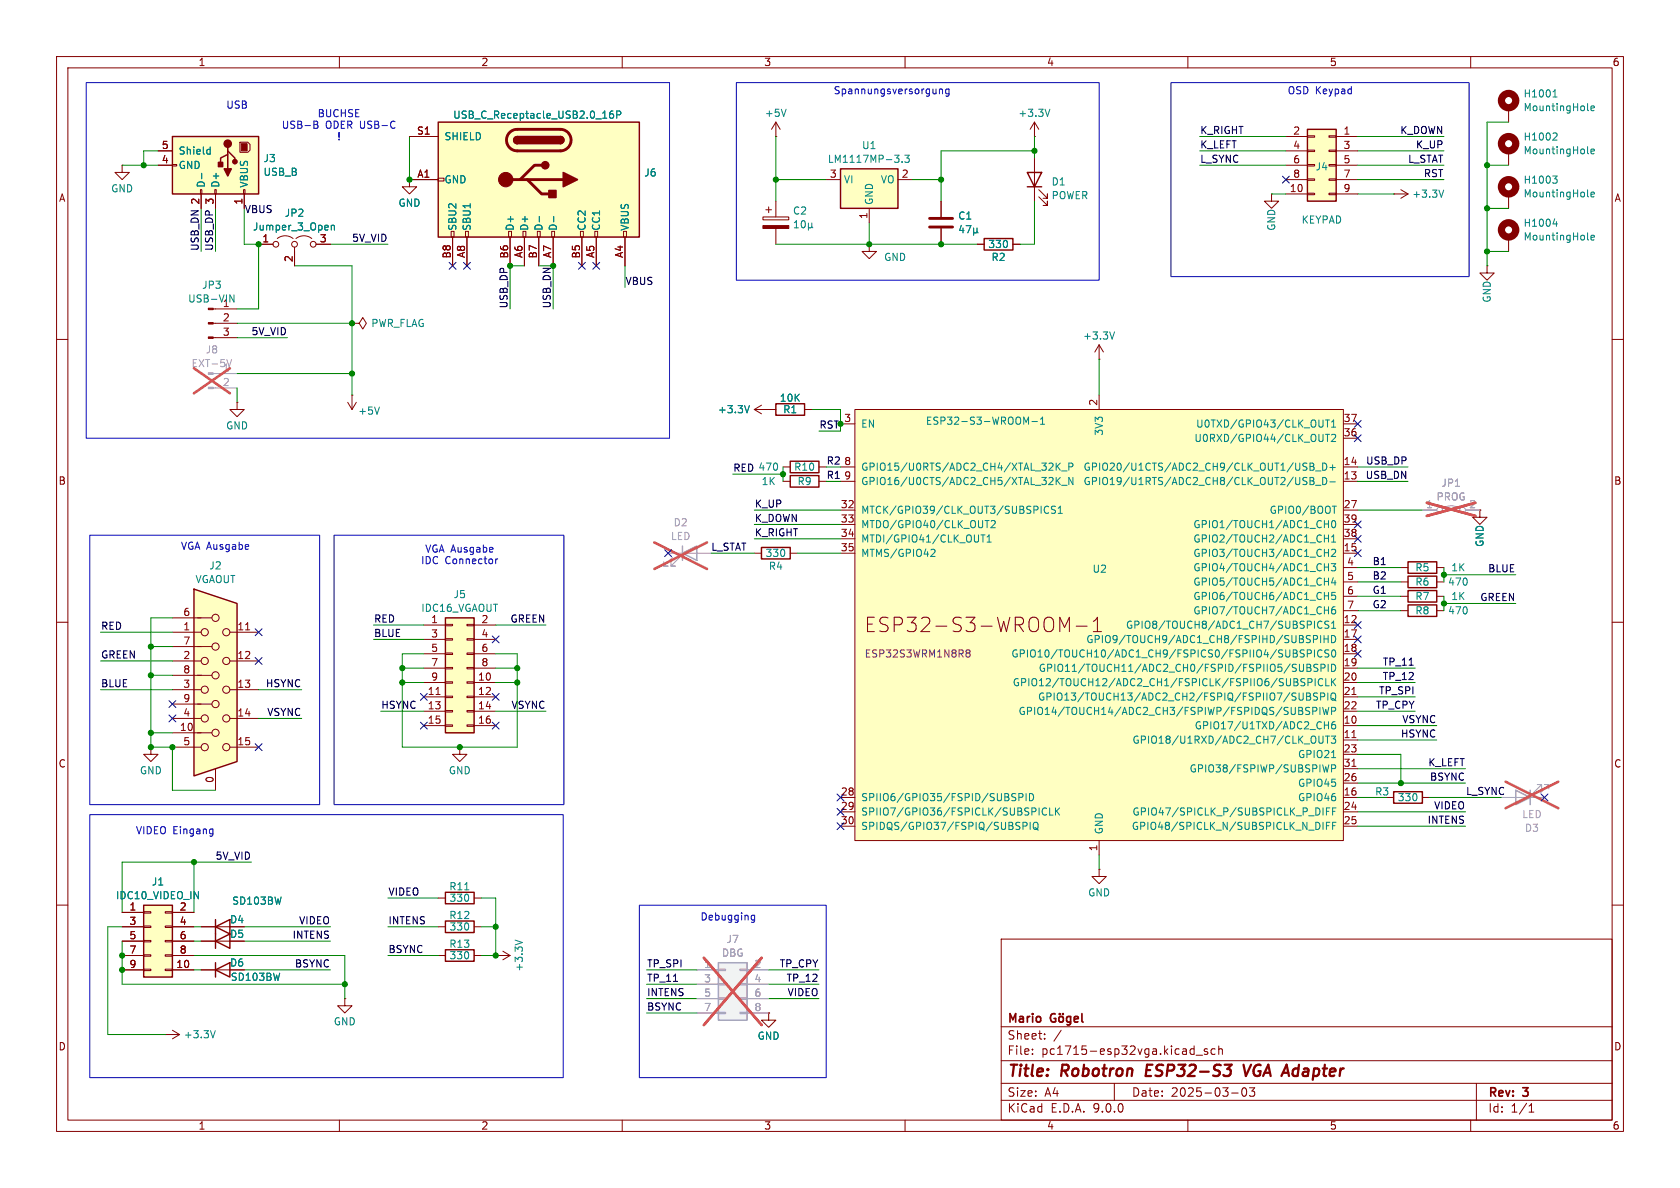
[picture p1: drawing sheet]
<svg xmlns="http://www.w3.org/2000/svg" width="297mm" height="210mm" viewBox="0 0 297 210" stroke-linecap="round" stroke-linejoin="round" font-family="sans-serif">
<g fill="none" stroke="#840000" stroke-width=".18">
<path d="M10 10h277v190h-277zM12 12h273v186h-273zM60 10v2M110 10v2M160 10v2M210 10v2M260 10v2M224.8 34.3v1.3h1.3l-1.3 1.2-1.3-1.2h1.3M224.8 34.3h.1M246.4 34.3h.1M246.4 34.3h2.5M247.6 33.5l1.3 .8"/>
<path d="M248.9 34.3l-1.3 .8M10 60h2M285 60h2M10 110h2M285 110h2M10 160h2M177 166h108v32h-108zM285 160h2M60 198v2M110 198v2M160 198v2M177 194.5h108"/>
<path d="M177 191.5h108M177 187.5h108M177 181.5h108M182.5 186.3v.1M182.5 185.5v.1M184.7 183.6v.1M184.7 182.8v.1M187.6 182.1l-1.3 2M197 191.5v3M210 198v2M211.5 186.5h1.1M213.5 185.5l-.4-.1-.2 .2 .1 .2 .5 .2v.3h-.6"/>
<path d="M214.8 185.5l-.4-.1-.3 .3v.4l.1 .2h.6M215.5 185.5l.2-.1 .3 .1 .1 .9M215.5 184.9v1.5M217.7 193.2h1.2M219.7 192.4l.2-.1a.81 .81 0 0 1 .6 .6 .81 .81 0 0 1-.3 .8l-.2 .1a.81 .81 0 0 1-.3-1.4zM220.9 192.3h.9l-.5 .6 .4 .1v.7l-.2 .1h-.4l-.2-.1M260 198v2M261 191.5v6.5M270.3 196.6h.9M270.3 195.5l.4-.4v1.5"/>
</g>
<path d="M202.8 188.2l-.3 2h1M216.5 188.2h1.2l-.7 .8M217.5 189.2v.6l-.1 .2M219.8 188.2l.5 2 .9-2" fill="none" stroke="#840000" stroke-width=".4"/>
<path d="M186.6 179.3a.74 .74 0 0 0-.9 .5 .74 .74 0 0 0 .5 .9l.4-.2v-.5h-.3M187.3 179.8l.4-.1 .3 .3v.4l-.3 .3-.4-.1-.1-.2v-.4zM187.3 179.2v.1M187.9 179.2v.1M189.3 179.8l-.5-.1-.2 .3v.4l.1 .2h.6M189.3 179.7v1.2l-.3 .3-.4-.1M191.3 179.2v1.3l.2 .2M189.9 180.2l.7-.2v-.2l-.5-.1-.2 .2 .1 .7h.6" fill="none" stroke="#840000" stroke-width=".3"/>
<path d="M255.2 33.6l-.4 1.3" fill="none" stroke="#008484" stroke-width=".18"/>
<path d="M231.1 22.9h5.1v12.7h-5.1z" fill="#ffffc2"/>
<path d="M231.1 22.9h5.1v12.7h-5.1z" fill="none" stroke="#840000" stroke-width=".25"/>
<g fill="none" stroke="#840000" stroke-width=".18">
<path d="M227.3 24.1h3.8M227.3 26.7h3.8M227.3 29.2h3.8M227.3 31.8h3.8M227.3 34.3h3.8M231.1 24h1.3v.3h-1.3zM231.1 26.5h1.3v.3h-1.3zM231.1 29.1h1.3v.2h-1.3zM231.1 31.6h1.3v.3h-1.3zM231.1 34.2h1.3v.2h-1.3zM234.9 24h1.3v.3h-1.3zM234.9 26.5h1.3v.3h-1.3z"/>
<path d="M234.9 29.1h1.3v.2h-1.3zM234.9 31.6h1.3v.3h-1.3zM234.9 34.2h1.3v.2h-1.3zM236.2 24.1h3.8M236.2 26.7h3.8M236.2 29.2h3.8M236.2 31.8h3.8M236.2 34.3h3.8M261.6 90.2v1.2h1.3l-1.3 1.3-1.3-1.3h1.3M261.6 90.2h.1"/>
</g>
<g fill="none" stroke="#a1a1a1" stroke-width=".18">
<path d="M251.5 90.2h2.5M255 89.9a2.54 2.54 0 0 1 3.1 0M259.1 90.2h2.5"/>
<circle cx="254.5" cy="90.2" r=".51"/>
<circle cx="258.6" cy="90.2" r=".51"/>
</g>
<path d="M252.2 88.9l8.6 2.3M260.8 88.9l-8.6 2.3" fill="none" stroke="#e65255" stroke-width=".46"/>
<path d="M25.4 160h5.1v12.7h-5.1z" fill="#ffffc2"/>
<path d="M181.6 30.5h2.5l-1.2 2.5zM181.6 33h2.5M174 42.2h5.1v2h-5.1zM25.4 160h5.1v12.7h-5.1z" fill="none" stroke="#840000" stroke-width=".25"/>
<g fill="none" stroke="#840000" stroke-width=".18">
<path d="M266.7 19.1v2.5M166.4 35.6v2.8M182.9 24.1h.1M182.9 21.6v2.5M182.9 27.9v7.7M182.9 21.6l-.8 1.3M182.9 21.6l.7 1.3M183.6 34.8l1.6 1.5v-.7v.7h-.8M183.6 33.5l1.6 1.6v-.8v.8h-.8M266.7 34.3v2.5M166.4 40.4v2.8M172.7 43.2h1.3"/>
<path d="M179.1 43.2h1.2M21.6 161.3h3.8M21.6 163.8h3.8M21.6 166.4h3.8M21.6 168.9h3.8M21.6 171.5h3.8M25.4 161.2h1.3v.2h-1.3zM25.4 163.7h1.3v.3h-1.3zM25.4 166.2h1.3v.3h-1.3zM25.4 168.8h1.3v.2h-1.3zM25.4 171.3h1.3v.3h-1.3zM29.2 161.2h1.3v.2h-1.3z"/>
<path d="M29.2 163.7h1.3v.3h-1.3zM29.2 166.2h1.3v.3h-1.3zM29.2 168.8h1.3v.2h-1.3zM29.2 171.3h1.3v.3h-1.3zM30.5 161.3h3.8M30.5 163.8h3.8M30.5 166.4h3.8M30.5 168.9h3.8M30.5 171.5h3.8M135.9 179.1v1.2h1.3l-1.3 1.3-1.3-1.3h1.3M135.9 179.1h.1"/>
</g>
<path d="M164.3 38.6h4.1M164.3 40.1h4.1" fill="none" stroke="#840000" stroke-width=".51"/>
<g fill="none" stroke="#008484" stroke-width=".18">
<path d="M185.6 19.3l-.4 1.3M274.6 17.1h.7M274.7 16.2l.2-.3v1.2M280.7 19.4l.1 .2M281.3 19.1l.6-.1-.1-.2-.4-.1-.1 .2v.6h.5M169.9 39.8l-.3 .9h.8M170.8 39.9h.8l-.5 1.3M274.5 31.1h.8l-.4 .5 .3 .1 .1 .4-.3 .3h-.3M280.7 34.6l.1 .2M281.3 34.4l.6-.1-.1-.3h-.4l-.1 .1v.7h.5M170.2 40.3v.9M172.1 40.3v1.3"/>
<path d="M172.1 41l.2 .2h.2l.2-.2M172.7 41l.2 .2M172.7 40.3v.7"/>
</g>
<g fill="none" stroke="#840000" stroke-width="1.3">
<circle cx="266.7" cy="17.8" r="1.27"/>
<circle cx="266.7" cy="33" r="1.27"/>
</g>
<path d="M127 170.2h5.1v10.1h-5.1z" fill="#f0f0f0"/>
<path d="M120.6 97.8l2.6-1.3v2.6zM120.6 96.5v2.6M127 170.2h5.1v10.1h-5.1z" fill="none" stroke="#a1a1a1" stroke-width=".25"/>
<g fill="none" stroke="#a1a1a1" stroke-width=".18">
<path d="M118.1 97.8h7.6M118.9 98.6l-1.6 1.5h.8h-.8v-.8M120.1 98.6l-1.5 1.5h.8h-.8v-.8M123.2 171.5h3.8M123.2 174h3.8M123.2 176.5h3.8M123.2 179.1h3.8M127 171.3h1.3v.3h-1.3zM127 173.9h1.3v.2h-1.3zM127 176.4h1.3v.3h-1.3zM127 178.9h1.3v.3h-1.3zM130.8 171.3h1.3v.3h-1.3z"/>
<path d="M130.8 173.9h1.3v.2h-1.3zM130.8 176.4h1.3v.3h-1.3zM130.8 178.9h1.3v.3h-1.3zM132.1 171.5h3.8M132.1 174h3.8M132.1 176.5h3.8M132.1 179.1h3.8"/>
</g>
<path d="M115.7 95.9l9.3 4.7M125 95.9l-9.3 4.7M124.4 169.3l10.2 11.9M134.6 169.3l-10.2 11.9" fill="none" stroke="#e65255" stroke-width=".46"/>
<circle cx="266.7" cy="25.4" r="1.27" fill="none" stroke="#840000" stroke-width="1.3"/>
<path d="M266.7 26.7v2.5M133.3 97.8h1.3M139.7 97.8h1.3" fill="none" stroke="#840000" stroke-width=".18"/>
<path d="M274.7 23.5l.5 .1 .1 .3-.8 .9h.8M280.7 27l.1 .2M281.3 26.8l.6-.2-.1-.2-.4-.1-.1 .2v.6h.5" fill="none" stroke="#008484" stroke-width=".18"/>
<path d="M134.6 96.8h5.1v2h-5.1z" fill="none" stroke="#840000" stroke-width=".25"/>
<path d="M34.3 104.1l7.6 2.6v27.9l-7.6 2.6z" fill="#ffffc2"/>
<path d="M139.7 84.1h5.1v2h-5.1zM139.7 81.5h5.1v2.1h-5.1zM248.9 99.3h5.1v2h-5.1zM34.3 104.1l7.6 2.6v27.9l-7.6 2.6zM248.9 101.9h5.1v2h-5.1zM248.9 104.4h5.1v2h-5.1z" fill="none" stroke="#840000" stroke-width=".25"/>
<g fill="none" stroke="#840000" stroke-width=".18">
<path d="M21.6 29.2v1.3h1.3l-1.3 1.3-1.3-1.3h1.3M21.6 29.2h.1M72.4 31.8v1.2h1.3l-1.3 1.3-1.3-1.3h1.3M72.4 31.8h.1M37.7 54.6h4.2M37.7 57.2h4.2M37.7 59.7h4.2M62.2 57.2h1.3l.6-1.1 .7 1.1-.7 1-.6-1M62.2 57.2h.1M262.9 47v1.3h1.3l-1.3 1.2-1.3-1.2h1.3M262.9 47h.1M266.7 41.9v2.6"/>
<path d="M61.5 71.1l.7 1.3M62.2 69.9h.1M62.2 69.9v2.5M63 71.1l-.8 1.3M133.3 72.4l1.3 .8M133.3 72.4h2.6M134.6 71.6l-1.3 .8M135.9 72.4h.1M138.4 85.1h1.3M138.4 82.6h1.3M144.8 85.1h1.2M144.8 82.6h1.2"/>
<path d="M30.5 114.3h7M30.5 109.2h7M30.5 119.4h7M30.5 111.8h5.1M30.5 116.8h5.1M40.6 111.8h5.1M40.6 116.8h5.1M43.4 111.3h.7M247.6 100.3h1.3M247.6 102.9h1.3M247.6 105.4h1.3M254 100.3h1.3"/>
<path d="M254 102.9h1.3M254 105.4h1.3M30.5 124.5h7M30.5 129.5h7M30.5 121.9h5.1M30.5 127h5.1M30.5 132.1h5.1M38.1 135.9v3.8M40.6 121.9h5.1M40.6 127h5.1M40.6 132.1h5.1M194.3 153.7v1.2h1.3l-1.3 1.3-1.3-1.3h1.3"/>
<path d="M194.3 153.7h.1"/>
<circle cx="36.2" cy="111.8" r=".63"/>
<circle cx="36.2" cy="116.8" r=".63"/>
<circle cx="38.1" cy="109.2" r=".63"/>
<circle cx="38.1" cy="114.3" r=".63"/>
<circle cx="38.1" cy="119.4" r=".63"/>
<circle cx="40" cy="111.8" r=".63"/>
<circle cx="40" cy="116.8" r=".63"/>
<circle cx="36.2" cy="121.9" r=".63"/>
<circle cx="36.2" cy="127" r=".63"/>
<circle cx="36.2" cy="132.1" r=".63"/>
<circle cx="38.1" cy="124.5" r=".63"/>
<circle cx="38.1" cy="129.5" r=".63"/>
<circle cx="40" cy="121.9" r=".63"/>
<circle cx="40" cy="127" r=".63"/>
<circle cx="40" cy="132.1" r=".63"/>
</g>
<g fill="#a1a1a1" stroke="#a1a1a1" stroke-width=".18">
<path d="M36.8 65.9h.9v.3h-.9z"/>
<path d="M36.8 68.5h.9v.2h-.9z"/>
</g>
<path d="M37.7 66h4.2M37.7 68.6h4.2M40.9 63.6l-.4 1.2" fill="none" stroke="#a1a1a1" stroke-width=".18"/>
<path d="M34.3 65.1l6.3 4.4M40.6 65.1l-6.3 4.4" fill="none" stroke="#e65255" stroke-width=".46"/>
<g fill="#840000" stroke="#840000" stroke-width=".18">
<path d="M36.8 54.5h.9v.2h-.9z"/>
<path d="M36.8 57h.9v.3h-.9z"/>
<path d="M36.8 59.6h.9v.2h-.9z"/>
</g>
<path d="M274.6 39.6h.7M275.2 39.2v.8M40.6 52.1l.8 1.3v-1.3M280.7 42.3l.1 .1M281.3 42l.6-.1-.1-.3h-.4l-.1 .2v.6h.5M67.1 72l-.4 1.2M132.5 71.7l-.4 1.3" fill="none" stroke="#008484" stroke-width=".18"/>
<circle cx="266.7" cy="40.6" r="1.27" fill="none" stroke="#840000" stroke-width="1.3"/>
<path d="M151.1 72.4h86.4v76.2h-86.4z" fill="#ffffc2"/>
<g fill="none" stroke="#840000" stroke-width=".18">
<path d="M148.6 74.9h2.5M151.1 72.4h86.4v76.2h-86.4zM194.3 69.9v2.5M237.5 74.9h2.5M237.5 77.5h2.5M148.6 82.6h2.5M148.6 85.1h2.5M148.6 90.2h2.5M148.6 92.7h2.5M148.6 95.3h2.5M148.6 97.8h2.5M237.5 82.6h2.5"/>
<path d="M237.5 85.1h2.5M237.5 90.2h2.5M237.5 92.7h2.5M237.5 95.3h2.5M237.5 97.8h2.5M188.2 110.9l.8-1.8v2.6M190.3 110.7h1.9M193.3 111.7h1.4M193.3 109.8l.7-.7v2.6M237.5 100.3h2.5M237.5 102.9h2.5M237.5 105.4h2.5"/>
<path d="M237.5 108h2.5M237.5 110.5h2.5M237.5 113h2.5M237.5 115.6h2.5M237.5 118.1h2.5M237.5 120.7h2.5M237.5 123.2h2.5M237.5 125.7h2.5M237.5 128.3h2.5M237.5 130.8h2.5M237.5 133.4h2.5M237.5 135.9h2.5"/>
<path d="M237.5 138.4h2.5M239 122.8h.7M239 130.4h.7M239 135.5h.7M148.6 141h2.5M148.6 143.5h2.5M148.6 146.1h2.5M194.3 148.6v2.5M237.5 141h2.5M237.5 143.5h2.5M237.5 146.1h2.5"/>
</g>
<g fill="none" stroke="#008484" stroke-width=".18">
<path d="M181.4 74.6l.4-.9v1.3M182.4 74.5h1M183.9 75h.8M183.9 74.1l.4-.4v1.3M234.3 74.2h.7M234.3 76.8h.7M234.7 74.2v1.3M234.7 76.8v1.2M235.4 75.5h.7M235.4 74.6l.4-.4v1.3M235.4 76.9l.5-.1 .2 .3-.8 .9h.8M164.8 97.1l.4 .1 .1 .3-.8 .9h.8"/>
<path d="M173.4 94.6h.7M173.8 94.6v1.2M174.1 92h.8M174.5 92v1.3M174.5 95.8h.7M174.5 94.9l.4-.3v1.2M175.2 92.1l.5-.1 .3 .4-.8 .9h.8M185.4 89.6a.6 .6 0 0 0-.9 .4 .6 .6 0 0 0 .6 .7l.3-.1M186.6 89.5h-.5l-.2 .1v.4l.6 .2 .1 .3-.2 .2h-.5M186.7 81.9v1.2M186.7 84.4v1.3M186.9 82.4l.5 .7"/>
<path d="M186.9 84.9l.5 .8M187.1 90.7h.7M187.1 89.8l.3-.3v1.2M187.4 81.9l-.7 .7M187.4 84.4l-.7 .7M187.7 83.3h1M187.7 85.8h1M189 82.5h.6l.1-.2-.1-.3-.6-.1v1.2M189.7 84.4v1.3l-.7-1.3v1.3M230.9 84.4l.2 .1M231 85.2v.3M231.6 81.9h.4l.3 .2-.3 .4 .3 .1v.3l-.2 .2h-.5z"/>
<path d="M231.6 84.4h.4l.3 .2-.3 .4 .3 .1v.3l-.2 .3h-.5zM231.6 82.5h.4M231.6 85h.4M232.6 83.3h.9M232.6 85.8h.9M233.8 81.9a.64 .64 0 0 1 .8 .6 .64 .64 0 0 1-.8 .6zM233.8 84.4a.64 .64 0 0 1 .8 .6 .64 .64 0 0 1-.8 .7zM234.1 92.6h.8M234.1 94.6v1.2M234.1 95.2h.8M234.1 97.7h.8M234.9 92v1.3"/>
<path d="M234.9 94.6v1.2M234.9 97.1v1.3M234.9 99.6v1.3M235.1 82.6h1M235.1 85.2h1M235.3 99.6h.8l-.4 .5 .4 .1v.6l-.2 .1-.6-.1M235.4 95.8h.7M235.4 97.2l.5-.1 .2 .4-.8 .9h.8M235.4 94.9l.4-.3v1.2M235.5 89.5h.8M235.5 92.1l.2-.1a.68 .68 0 0 1 .4 .7 .68 .68 0 0 1-.4 .6l-.2-.1-.1-.4zM235.6 82.2v.9"/>
<path d="M235.9 89.5v1.2M230.4 117.4v1l-.1 .2-.3 .1M230.6 114.9h-.5l-.2 .1v.4l.5 .2 .2 .3-.3 .2h-.5M231.1 117.4h.4l.2 .3-.2 .3 .2 .1 .1 .3-.3 .3h-.4zM231.1 118h.4M231.1 115.5h.6l.1-.2v-.3l-.7-.1v1.2M232.2 113l.6-.1 .1-.1v-.3l-.7-.2v1.3M232.4 114.9v1.2M232.5 120v1.2M233 117.5l-.5-.1-.2 .1v.4l.6 .2 .1 .3-.3 .3-.4-.1M233.5 112.3v1.3M233.5 118.1l.6-.1 .2-.2-.1-.3-.7-.1v1.3"/>
<path d="M233.7 109.9a.6 .6 0 0 0-.8 .4 .6 .6 0 0 0 .6 .8l.2-.2M233.7 115a.6 .6 0 0 0-.8 .4 .6 .6 0 0 0 .6 .7l.2-.1M234.1 112.3v1.3M234.1 112.9h.7M234.1 100.2h.8M234.1 102.8h.8M234.1 105.3h.8M234.1 107.9h.8M234.4 120v1.2h.6M234.8 112.3v1.3M234.8 117.4v1.3M234.9 102.2v1.2"/>
<path d="M234.9 104.7v1.3M234.9 107.3v1.2M234.9 109.9l-.5-.1-.1 .1v.4l.5 .2 .1 .3-.2 .3-.5-.1M234.9 114.9h-.5l-.1 .1v.4l.5 .2 .1 .3-.2 .2h-.5M235.4 112.3a.64 .64 0 0 1 .7 .7 .64 .64 0 0 1-.7 .6zM235.4 117.4a.64 .64 0 0 1 .7 .7 .64 .64 0 0 1-.7 .6zM235.4 120v1.2M235.4 110.2l.4-.4v1.3M235.4 111.1h.7M235.5 115l.2-.1a.68 .68 0 0 1 .4 .6 .68 .68 0 0 1-.4 .6l-.2-.1-.1-.3zM235.7 102.1l-.3 .9h.8M236 107.3h-.4a.86 .86 0 0 0 0 1.2l.5-.1v-.4l-.2-.3-.4 .1-.1 .2"/>
<path d="M236 102.6v.8M236.1 104.7h-.6l-.1 .6 .2-.1 .4 .1 .1 .1v.5l-.2 .1-.5-.1M236.1 120l-.7 .7M230 120.3l.7 .6-.3 .3h-.4M230.4 122.5v1l-.3 .3M230.7 120h-.5l-.2 .2M231 122.5h.4l.3 .2-.3 .4 .3 .1v.3l-.2 .3h-.5zM231 123.1h.4M231.2 120.6h.6l.2-.2-.1-.3-.7-.1v1.2M231.5 125.1l-.4-.1-.2 .2v.3l.5 .3 .1 .3-.2 .2-.5-.1M232.1 125.7l.6-.1 .1-.1-.1-.3-.6-.2v1.3M232.9 122.6l-.5-.1-.1 .1v.4l.5 .2 .1 .3-.2 .3-.5-.1"/>
<path d="M233.2 130.1v1l.2 .3 .4-.1 .1-.2v-1M233.3 125v1.3M233.5 123.2l.6-.1 .1-.2-.1-.3-.6-.1v1.3M233.8 120.1a.6 .6 0 0 0-.8 .4 .6 .6 0 0 0 .6 .7l.2-.1M233.8 125l.3 1.3 .3-.9 .2 .9 .3-1.3M234.1 127.6v1.2M234.1 128.2h.8M234.3 130.1h.7M234.7 130.1v1.3M234.7 122.5v1.3M234.9 127.6v1.2M234.9 135.2l-.3 1.3-.2-.9-.3 .9"/>
<path d="M235.3 130.1h.8l-.4 .5 .4 .1v.6l-.2 .1-.6-.1M235.4 125.7l.6-.1 .1-.1v-.3l-.7-.2v1.3M235.4 135.9l.6-.1 .1-.2v-.3l-.7-.1v1.3M235.4 133.9h.7M235.5 122.6l.1-.1a.43 .43 0 0 1 .5 .4v.4a.42 .42 0 0 1-.4 .5 .42 .42 0 0 1-.4-.5v-.4zM235.5 123.5l.7 .4M235.6 120.5l.5 .7M236 127.6h-.4a.86 .86 0 0 0 0 1.2l.5-.1v-.4l-.2-.2h-.4l-.1 .2M179.1 140.9l.4 .1 .1 .3-.3 .2h-.3M179.1 140.3h.5M180.1 140.9h.6l.2-.2-.1-.3-.7-.1v1.2M180.9 146h.6l.1-.2-.1-.3-.6-.1v1.2"/>
<path d="M181.4 140.3v1.2M182 140.3a.64 .64 0 0 1 .7 .6 .64 .64 0 0 1-.7 .6zM182.1 145.4v1.2M182.7 145.5l.3-.1a.43 .43 0 0 1 .5 .4v.4a.42 .42 0 0 1-.4 .4 .42 .42 0 0 1-.4-.4zM182.9 146.3l.7 .5M183.7 142.8v1.3M185 142.9a.6 .6 0 0 0-.8 .5 .6 .6 0 0 0 .6 .7l.2-.1M185.6 142.8v1.3h.6M186.6 142.8v1.3M186.8 143.4l.5 .7M187.3 142.8l-.7 .7M233.9 142.8v1.3"/>
<path d="M233.9 145.4v1.2M234.5 143.4h.4M234.5 146h.4M235.1 142.8h-.6v1.3M235.1 145.4h-.6v1.2M235.6 143.4h.4M235.6 146h.4M236.2 142.8h-.6v1.3M236.2 145.4h-.6v1.2"/>
</g>
<path d="M170.9 115.4h.1M170.9 114.9h.4l.1 .1 .1 .2-.2 .2M171 115.4h.3M171 115.4l-.1 .1M171.3 115.4l.2 .3-.1 .3-.1 .1h-.4" fill="none" stroke="#840084" stroke-width=".18"/>
<path d="M77.5 21.6h35.5v20.3h-35.5z" fill="#ffffc2"/>
<g fill="none" stroke="#840000" stroke-width=".18">
<path d="M72.4 24.1h5.1M72.4 31.8h5.1M77.5 31.5h1v.5h-1zM79.8 40.9h.5v1h-.5zM80 41.9v5.1M82.3 40.9h.5v1h-.5zM82.5 41.9v5.1M89.9 40.9h.5v1h-.5zM90.2 41.9v5.1M92.5 40.9h.5v1h-.5zM92.7 41.9v5.1M95 40.9h.5v1h-.5z"/>
<path d="M95.2 41.9v5.1M97.5 40.9h.5v1h-.5zM97.8 41.9v5.1M102.6 40.9h.5v1h-.5zM102.9 41.9v5.1M105.2 40.9h.5v1h-.5zM105.4 41.9v5.1M110.2 40.9h.5v1h-.5zM110.5 41.9v5.1"/>
</g>
<path d="M77.5 21.6h35.5v20.3h-35.5zM91.4 24.1a.63 .63 0 0 0-.6 .7 .63 .63 0 0 0 .6 .6M99.1 24.1a.63 .63 0 0 1 .6 .7 .63 .63 0 0 1-.6 .6" fill="none" stroke="#840000" stroke-width=".25"/>
<path d="M89.4 31.8h10.2M90.1 23.4l.5-.4 .7-.1h7.8a1.91 1.91 0 0 1 1.9 1.9 1.91 1.91 0 0 1-1.9 1.9h-7.7a1.91 1.91 0 0 1-1.7-1.2 1.91 1.91 0 0 1 .4-2.1zM93.2 31.8l2.6 2.5h1.2M95.8 29.2h-1.3l-2.6 2.6" fill="none" stroke="#840000" stroke-width=".51"/>
<g fill="#840000" stroke="#840000" stroke-width=".25">
<path d="M91.4 24.1h7.7v1.3h-7.7z"/>
<path d="M99.1 24.1a.63 .63 0 0 1 .6 .7 .63 .63 0 0 1-.6 .6z"/>
<path d="M91 24.3l.4-.2v1.3a.63 .63 0 0 1-.5-.4 .63 .63 0 0 1 .1-.7z"/>
<path d="M99.6 30.5l2.5 1.3-2.5 1.2z"/>
<path d="M97 33.7h1.3v1.2h-1.3z"/>
<circle cx="96.4" cy="29.2" r=".63"/>
</g>
<circle cx="89.4" cy="31.7" r="1.27" fill="#840000" stroke="#840000" stroke-width=".18"/>
<path d="M108.4 19.6l-.4 .1a.86 .86 0 0 0 0 1.2l.4-.1 .1-.4-.3-.3-.3 .1-.1 .2M95.3 38.3v.9M97.9 38.3v.9M109 20.3l.6-.1 .2-.1-.1-.3-.7-.2v1.3" fill="none" stroke="#008484" stroke-width=".18"/>
<path d="M78.7 109.2h5.1v20.3h-5.1z" fill="#ffffc2"/>
<path d="M137.2 71.4h5v2h-5zM78.7 109.2h5.1v20.3h-5.1zM248.9 106.9h5.1v2.1h-5.1zM78.7 167.9h5.1v2h-5.1z" fill="none" stroke="#840000" stroke-width=".25"/>
<g fill="none" stroke="#840000" stroke-width=".18">
<path d="M134.9 38.4h4.5v.5h-4.5zM135.4 37.1h1M135.9 36.6v1M137.2 24.1h.1M137.2 21.6l-.8 1.3M137.2 21.6l.7 1.3M137.2 21.6v2.5M137.2 35.6v2.8M137.2 40.4v2.8M41.9 71.1v1.3h1.3l-1.3 1.3-1.3-1.3h1.3M41.9 71.1h.1M135.9 72.4h1.3"/>
<path d="M142.2 72.4h1.3M74.9 110.5h3.8M74.9 113h3.8M74.9 115.6h3.8M74.9 118.1h3.8M78.7 110.4h1.3v.2h-1.3zM78.7 112.9h1.3v.3h-1.3zM78.7 115.4h1.3v.3h-1.3zM78.7 118h1.3v.2h-1.3zM82.5 110.4h1.3v.2h-1.3zM82.5 112.9h1.3v.3h-1.3zM82.5 115.4h1.3v.3h-1.3z"/>
<path d="M82.5 118h1.3v.2h-1.3zM83.8 110.5h3.8M83.8 113h3.8M83.8 115.6h3.8M83.8 118.1h3.8M247.6 108h1.3M254 108h1.3M74.9 120.7h3.8M74.9 123.2h3.8M74.9 125.7h3.8M74.9 128.3h3.8M77.1 122.8h.7"/>
<path d="M78.7 120.5h1.3v.3h-1.3zM78.7 123.1h1.3v.2h-1.3zM78.7 125.6h1.3v.3h-1.3zM78.7 128.1h1.3v.3h-1.3zM82.5 120.5h1.3v.3h-1.3zM82.5 123.1h1.3v.2h-1.3zM82.5 125.6h1.3v.3h-1.3zM82.5 128.1h1.3v.3h-1.3zM83.8 120.7h3.8M83.8 123.2h3.8M83.8 125.7h3.8M83.8 128.3h3.8"/>
<path d="M61 176.5v1.3h1.2l-1.2 1.3-1.3-1.3h1.3M61 176.5h.1M77.5 168.9h1.2M83.8 168.9h1.3M87.6 168.9h.1M87.6 168.9h2.6M88.9 168.1l1.3 .8M90.2 168.9l-1.3 .8"/>
</g>
<path d="M139 19.3l-.4 1.3M140.4 39.4l.4-.4v1.3M141.8 39.1l.1-.1a.68 .68 0 0 1 .5 .6 .68 .68 0 0 1-.5 .7 .84 .84 0 0 1-.1-1.2zM142.9 39.4v1.3M143.5 39.4v.7M140.4 40.3h.8M142.9 40.1l.2 .2h.2l.2-.2M143.5 40.1l.2 .2M91.1 166.2l1.2 .4" fill="none" stroke="#008484" stroke-width=".18"/>
<path d="M134.9 39.9h4.5v.5h-4.5z" fill="#840000" stroke="#840000" stroke-width=".18"/>
<path d="M30.5 24.1h15.2v10.2h-15.2z" fill="#ffffc2"/>
<path d="M30.5 24.1h15.2v10.2h-15.2zM40.3 26v.7l1.2 1.2v.7M40.3 26.7v.6l-1.3 .6v1.3M40.3 27.3v2.5" fill="none" stroke="#840000" stroke-width=".25"/>
<g fill="none" stroke="#840000" stroke-width=".18">
<path d="M27.9 26.7h2.6M27.9 29.2h2.6M30.5 29.1h.7v.2h-.7zM35.4 33.5h.3v.8h-.3zM35.6 34.3v2.5M38 33.5h.2v.8h-.2zM38.1 34.3v2.5M42.4 25.1h1.4l.4 .4v1l-.4 .4h-1.4zM43.1 33.5h.2v.8h-.2zM43.2 34.3v2.5M45.7 43.2h2.6M49 42.2a2.26 2.26 0 0 1 2.8 0"/>
<path d="M52.1 43.7v3.3M52.3 42.2a2.26 2.26 0 0 1 2.8 0M55.9 43.2h2.5"/>
<circle cx="48.8" cy="43.2" r=".51"/>
<circle cx="52.1" cy="43.2" r=".51"/>
<circle cx="55.4" cy="43.2" r=".51"/>
</g>
<path d="M42.7 25.4h1v1.3h-1z" fill="#840000" stroke="#840000" stroke-width=".18"/>
<g fill="#840000" stroke="#840000" stroke-width=".25">
<path d="M38.6 28.7h.8v.8h-.8z"/>
<path d="M39.6 29.8h1.3l-.6 1.3z"/>
<circle cx="40.3" cy="25.4" r=".63"/>
<circle cx="41.5" cy="28.6" r=".38"/>
</g>
<path d="M35.7 30.6v1M36.8 26.4l.4 .1M37.2 26v1.2M37.2 27.2h-.4M58.6 39.8v.9M58.6 39.9l.2-.1 .3 .1v.8" fill="none" stroke="#008484" stroke-width=".18"/>
<path d="M148.6 29.8h10.1v7h-10.1z" fill="#ffffc2"/>
<path d="M148.6 29.8h10.1v7h-10.1zM246.4 140h5.1v2h-5.1zM78.7 157.7h5.1v2.1h-5.1zM38.1 166.4l2.5-1.3v2.5zM38.1 163.8l2.5-1.2v2.5zM38.1 171.5l2.5-1.3v2.5zM38.1 162.6v5M38.1 170.2v2.5M78.7 162.8h5.1v2h-5.1z" fill="none" stroke="#840000" stroke-width=".25"/>
<g fill="none" stroke="#840000" stroke-width=".18">
<path d="M27.9 26.7h2.6M27.9 29.2h2.6M35.6 34.3v2.5M38.1 34.3v2.5M43.2 34.3v2.5M72.4 31.8h.1M72.4 31.8h5.1M72.4 24.1h5.1M146 31.8h2.6M153.7 36.8v2.6M158.7 31.8h2.6M166.4 35.6v2.8"/>
<path d="M45.7 43.2h2.6M52.1 44.5v2.5M55.9 43.2h2.5M80 41.9v5.1M82.5 41.9v5.1M90.2 41.9v5.1M92.7 41.9v5.1M95.2 41.9v5.1M97.8 41.9v5.1M102.9 41.9v5.1M105.4 41.9v5.1M110.5 41.9v5.1"/>
<path d="M153.7 43.2v1.3h1.2l-1.2 1.2-1.3-1.2h1.3M153.7 43.2h.1M166.4 40.4v2.8M172.7 43.2h1.3M179.1 43.2h1.2M135.9 72.4h.1M135.9 72.4h1.3M142.2 72.4h1.3M194.3 63.5h.1M194.3 61l-.8 1.2M194.3 61l.8 1.2M194.3 61v2.5"/>
<path d="M261.6 90.2h.1M26.7 132.1v1.3h1.2l-1.2 1.2-1.3-1.2h1.3M26.7 132.1h.1M81.3 132.1v1.3h1.2l-1.2 1.2-1.3-1.2h1.3M81.3 132.1h.1M77.5 158.8h1.2M83.8 158.8h1.3M245.1 141h1.3M251.5 141h1.2M21.6 163.8h3.8M21.6 166.4h3.8M21.6 171.5h3.8"/>
<path d="M21.6 161.3h3.8M21.6 168.9h3.8M30.5 163.8h3.8M30.5 166.4h3.8M30.5 171.5h3.8M30.5 161.3h3.8M30.5 168.9h3.8M35.6 163.8h5M35.6 166.4h5M35.6 171.5h5M77.5 163.8h1.2M83.8 163.8h1.3"/>
<path d="M135.9 179.1h.1M29.2 182.9h.1M29.2 182.9h2.5M30.5 182.1l1.2 .8M31.7 182.9l-1.2 .7"/>
</g>
<g fill="none" stroke="#008484" stroke-width=".18">
<path d="M108.4 19.6l-.4 .1a.86 .86 0 0 0 0 1.2l.4-.1 .1-.4-.3-.3-.3 .1-.1 .2M35.7 30.6v1M36.8 26.4l.4 .1M37.2 26v1.2M37.2 27.2h-.4M58.6 39.8v.9M58.6 39.9l.2-.1 .3 .1v.8M95.3 38.3v.9M97.9 38.3v.9M109 20.3l.6-.1 .2-.1-.1-.3-.7-.2v1.3M158.1 27.4h.8l-.4 .5M158.9 28v.6"/>
<path d="M159.5 28.6v.1M160 27.4h.7l-.4 .5 .4 .1v.6l-.2 .1-.5-.1M169.9 39.8l-.3 .9h.8M170.8 39.9h.8l-.5 1.3M170.2 40.3v.9M172.1 40.3v1.3M172.1 41l.2 .2h.2l.2-.2M172.7 41l.2 .2M172.7 40.3v.7M197 58.7l-.4 1.2M132.5 71.7l-.4 1.3M82.2 157.3h.7"/>
<path d="M38.1 182.2l-.5 1.3"/>
</g>
<g fill="none" stroke="#a1a1a1" stroke-width=".18">
<path d="M251.5 90.2h2.5M259.1 90.2h2.5M272.5 139.4v-.7h-.7h.7l-1.5 1.5M273.8 139.4v-.7h-.8h.8l-1.5 1.5M265.4 141h7.6M123.2 171.5h3.8M123.2 174h3.8M123.2 176.5h3.8M123.2 179.1h3.8M132.1 171.5h3.8M132.1 174h3.8M132.1 176.5h3.8"/>
<path d="M132.1 179.1h3.8"/>
</g>
<path d="M268 139.7l2.5 1.3-2.5 1.2zM270.5 139.7v2.5" fill="none" stroke="#a1a1a1" stroke-width=".25"/>
<path d="M252.2 88.9l8.6 2.3M260.8 88.9l-8.6 2.3M266.2 138.2l9.3 4.7M275.5 138.2l-9.3 4.7M124.4 169.3l10.2 11.9M134.6 169.3l-10.2 11.9" fill="none" stroke="#e65255" stroke-width=".46"/>
<path d="M249.1 117.6h.7M119.1 173.5h.7" fill="none" stroke="#000" stroke-width=".18"/>
<g fill="none" stroke="#008400" stroke-width=".18">
<path d="M21.6 29.2h6.3M27.9 26.7h-2.5v2.5M35.6 36.8v7.7M38.1 36.8v7.7M43.2 36.8v6.4h2.5v11.4h-3.8M72.4 24.1v7.7M137.2 24.1v11.5M137.2 31.8h8.8M153.7 39.4v3.8M161.3 31.8h5.1M182.9 35.6v7.6h-2.6M182.9 24.1v3.8"/>
<path d="M182.9 26.7h-16.5v8.9M212.1 26.7h15.2M212.1 29.2h15.2M212.1 24.1h15.2M224.8 34.3h2.5M240 26.7h15.3M240 31.8h15.3M240 29.2h15.3M240 24.1h15.3M240 34.3h6.4M262.9 29.2h3.8M262.9 36.8h3.8"/>
<path d="M266.7 21.6h-3.8v25.4M41.9 59.7h8.9M41.9 57.2h20.3M52.1 47h10.1v22.9M58.4 43.2h10.2M92.7 47h-2.5v7.6M95.2 47h2.6v7.6M110.5 47v3.8M137.2 43.2h35.5M262.9 44.5h3.8M41.9 68.6v2.5M41.9 66h20.3"/>
<path d="M143.5 72.4h5.1v2.5M144.8 76.2h3.8M194.3 63.5v6.4M125.7 97.8h7.6M129.5 83.8h8.9M133.3 90.2h15.3M133.3 92.7h15.3M133.3 95.3h15.3M138.4 82.6v2.5M141 97.8h7.6M146 85.1h2.6M240 82.6h8.9"/>
<path d="M240 85.1h8.9M240 90.2h11.5M17.8 116.8h12.7M17.8 111.8h12.7M26.7 114.3h3.8M26.7 119.4h3.8M30.5 109.2h-3.8v22.9h3.8v7.6h7.6M66 113h8.9M66 110.5h8.9M71.1 118.1h3.8M74.9 115.6h-3.8v16.5h20.3v-16.5h-3.8M87.6 118.1h3.8"/>
<path d="M87.6 110.5h8.9M240 102.9h7.6M240 105.4h7.6M240 100.3h7.6M240 118.1h10.2M240 108h7.6M255.3 100.3v2.6M255.3 105.4v2.6M255.3 106.7h12.7M255.3 101.6h12.7M17.8 121.9h12.7M26.7 129.5h3.8"/>
<path d="M45.7 121.9h7.6M45.7 127h7.6M67.3 125.7h7.6M71.1 120.7h3.8M87.6 125.7h8.9M87.6 120.7h3.8M240 138.4h19.1M240 130.8h14M240 128.3h14M240 125.7h10.2M240 123.2h10.2M240 133.4h7.6v5"/>
<path d="M240 135.9h19.1M240 120.7h10.2M34.3 152.4v8.9M44.4 152.4h-22.8v8.9M68.6 158.8h8.9M85.1 158.8h2.5v10.1h-2.5M194.3 151.1v2.6M240 143.5h19.1M240 146.1h19.1M240 141h5.1M252.7 141h12.7M21.6 163.8h-2.6v19.1h10.2"/>
<path d="M21.6 166.4v7.6h39.4M34.3 168.9h26.7v7.6M34.3 163.8h1.3M34.3 166.4h1.3M34.3 171.5h1.3M43.2 163.8h15.2M43.2 166.4h15.2M43.2 171.5h15.2M68.6 163.8h8.9M68.6 168.9h8.9M85.1 163.8h2.5M114.3 174h8.9"/>
<path d="M114.3 171.5h8.9M114.3 176.5h8.9M114.3 179.1h8.9M135.9 174h8.9M135.9 171.5h8.9M135.9 176.5h8.9"/>
</g>
<g fill="none" stroke="#000084" stroke-width=".18">
<path d="M226.7 31.1l1.2 1.3M227.9 31.1l-1.2 1.3M79.4 46.4l1.2 1.2M80.6 46.4l-1.2 1.2M81.9 46.4l1.3 1.2M83.2 46.4l-1.3 1.2M102.3 46.4l1.2 1.2M103.5 46.4l-1.2 1.2M104.8 46.4l1.2 1.2M106 46.4l-1.2 1.2M239.4 74.3l1.2 1.2M239.4 76.9l1.2 1.2"/>
<path d="M240.6 74.3l-1.2 1.2M240.6 76.9l-1.2 1.2M117.5 97.2l1.2 1.2M118.7 97.2l-1.2 1.2M239.4 92.1l1.2 1.2M239.4 97.2l1.2 1.2M239.4 94.6l1.2 1.3M240.6 92.1l-1.2 1.2M240.6 97.2l-1.2 1.2M240.6 94.6l-1.2 1.3M45.1 116.2l1.2 1.2M45.1 111.2l1.2 1.2"/>
<path d="M46.3 111.2l-1.2 1.2M46.3 116.2l-1.2 1.2M87 112.4l1.2 1.2M88.2 112.4l-1.2 1.2M239.4 112.4l1.2 1.2M239.4 109.9l1.2 1.2M239.4 115l1.2 1.2M240.6 112.4l-1.2 1.2M240.6 109.9l-1.2 1.2M240.6 115l-1.2 1.2M29.9 126.4l1.2 1.2M29.9 123.9l1.2 1.2"/>
<path d="M31.1 126.4l-1.2 1.2M31.1 123.9l-1.2 1.2M45.1 131.5l1.2 1.2M46.3 131.5l-1.2 1.2M74.3 127.7l1.2 1.2M74.3 122.6l1.2 1.2M75.5 127.7l-1.2 1.2M75.5 122.6l-1.2 1.2M87 127.7l1.2 1.2M87 122.6l1.2 1.2M88.2 127.7l-1.2 1.2M88.2 122.6l-1.2 1.2"/>
<path d="M148 142.9l1.2 1.2M148 140.4l1.2 1.2M148 145.4l1.2 1.3M149.2 142.9l-1.2 1.2M149.2 140.4l-1.2 1.2M149.2 145.4l-1.2 1.3M272.4 140.4l1.3 1.2M273.7 140.4l-1.3 1.2"/>
</g>
<g fill="none" stroke="#0000c2" stroke-width=".18">
<path d="M15.2 14.6h103.2v62.9h-103.2zM130.2 14.6h64.1v34.9h-64.1zM166.1 15.7v.9M166.1 15.9l.2-.2 .3 .1v.8M167.8 15.8l-.4-.1-.2 .3 .1 .5h.5M167.8 15.7v1.1l-.3 .2-.3-.1M207 14.6h52.7v34.3h-52.7zM55.5 21.4h.4M55.5 22h.4M55.9 22l.3 .3v.3l-.7 .1M56.1 21.5l.1 .3-.3 .2M69.8 21.5h.1"/>
<path d="M69.8 22.6h.1M15.9 94.6h40.6v47.6h-40.6zM59.1 94.6h40.6v47.6h-40.6zM87.6 98.8v.8M88 98.8l-.4 .2M15.9 144h83.7v46.5h-83.7zM37.5 146.5l.1 .1M37.6 146.5v1.1l-.1 .2M37.6 147.3l-.1 .1M113 160h33v30.5h-33zM132.8 162.4l.2 .2h.4M133.4 161.8v1l-.2 .3-.3-.1"/>
<path d="M133.4 161.8h-.4l-.2 .2"/>
</g>
<g fill="#008400" stroke="#008400" stroke-width=".18">
<circle cx="255.3" cy="106.7" r=".46"/>
<circle cx="255.3" cy="101.6" r=".46"/>
<circle cx="148.6" cy="74.9" r=".46"/>
<circle cx="138.4" cy="83.8" r=".46"/>
<circle cx="153.7" cy="43.2" r=".46"/>
<circle cx="166.4" cy="31.8" r=".46"/>
<circle cx="166.4" cy="43.2" r=".46"/>
<circle cx="137.2" cy="31.8" r=".46"/>
<circle cx="182.9" cy="26.7" r=".46"/>
<circle cx="262.9" cy="29.2" r=".46"/>
<circle cx="262.9" cy="36.8" r=".46"/>
<circle cx="262.9" cy="44.5" r=".46"/>
<circle cx="247.6" cy="138.4" r=".46"/>
<circle cx="45.7" cy="43.2" r=".46"/>
<circle cx="62.2" cy="66" r=".46"/>
<circle cx="62.2" cy="57.2" r=".46"/>
<circle cx="25.4" cy="29.2" r=".46"/>
<circle cx="26.7" cy="119.4" r=".46"/>
<circle cx="26.7" cy="114.3" r=".46"/>
<circle cx="30.5" cy="132.1" r=".46"/>
<circle cx="26.7" cy="129.5" r=".46"/>
<circle cx="26.7" cy="132.1" r=".46"/>
<circle cx="34.3" cy="152.4" r=".46"/>
<circle cx="21.6" cy="171.5" r=".46"/>
<circle cx="21.6" cy="168.9" r=".46"/>
<circle cx="91.4" cy="118.1" r=".46"/>
<circle cx="71.1" cy="120.7" r=".46"/>
<circle cx="71.1" cy="118.1" r=".46"/>
<circle cx="87.6" cy="163.8" r=".46"/>
<circle cx="87.6" cy="168.9" r=".46"/>
<circle cx="91.4" cy="120.7" r=".46"/>
<circle cx="61" cy="174" r=".46"/>
<circle cx="81.3" cy="132.1" r=".46"/>
<circle cx="90.2" cy="47" r=".46"/>
<circle cx="97.8" cy="47" r=".46"/>
<circle cx="72.4" cy="31.8" r=".46"/>
</g>
<text font-size="3.5" fill="#840000" x="152.8" y="112">ESP32-S3-WROOM-1</text>
<g font-size="2.8" fill="#840000">
<text x="178" y="190.9">Title:</text>
<text x="187.7" y="190.9">Robotron</text>
<text x="203.4" y="190.9">ESP32-S3</text>
<text x="221.5" y="190.9">VGA Adapter</text>
</g>
<g font-size="2.1" fill="#840000">
<text x="178" y="184">Sheet:</text>
<text x="178" y="181.2">Mario</text>
<text x="178" y="186.7">File:</text>
<text x="184.1" y="186.7">pc1715-esp32vga.kicad_sch</text>
<text x="178" y="196.9">KiCad</text>
<text x="178" y="194.1">Size:</text>
<text x="184.7" y="194.1">A4</text>
<text x="185.7" y="196.9">E.D.A.</text>
<text x="193.3" y="196.9">9.0.0</text>
<text x="200" y="194.1">Date:</text>
<text x="207" y="194.1">2025-03-03</text>
<text x="263" y="194.3">Rev:</text>
<text x="263" y="196.9">Id:</text>
<text x="267.1" y="196.9">1/1</text>
<text x="269.4" y="194.3">3</text>
</g>
<g font-size="1.8" fill="#840000">
<text x="35" y="11.9">1</text>
<text x="85" y="11.9">2</text>
<text x="135" y="11.9">3</text>
<text x="185" y="11.9">4</text>
<text x="235" y="11.9">5</text>
<text x="285" y="11.9">6</text>
<text x="73.6" y="23.9">S1</text>
<text x="228.5" y="23.9">2</text>
<text x="237.4" y="23.9">1</text>
<text x="28.5" y="26.4">5</text>
<text x="28.5" y="29">4</text>
<text x="228.5" y="26.4">4</text>
<text x="228.5" y="29">6</text>
<text x="237.4" y="26.4">3</text>
<text x="237.4" y="29">5</text>
<text x="10.3" y="35.9">A</text>
<text x="73.7" y="31.5">A1</text>
<text x="146.6" y="31.5">3</text>
<text x="159.3" y="31.5">2</text>
<text x="227.9" y="34">10</text>
<text x="228.5" y="31.5">8</text>
<text x="237.4" y="31.5">7</text>
<text x="237.4" y="34">9</text>
<text x="285.3" y="35.9">A</text>
<text x="35.3" y="36.3" transform="rotate(-90 35.3 36.3)">2</text>
<text x="37.8" y="36.3" transform="rotate(-90 37.8 36.3)">3</text>
<text x="42.9" y="36.3" transform="rotate(-90 42.9 36.3)">1</text>
<text x="153.4" y="38.8" transform="rotate(-90 153.4 38.8)">1</text>
<text x="46.3" y="42.9">1</text>
<text x="51.8" y="46.4" transform="rotate(-90 51.8 46.4)">2</text>
<text x="56.4" y="42.9">3</text>
<text x="79.8" y="45.8" transform="rotate(-90 79.8 45.8)">B8</text>
<text x="82.3" y="45.7" transform="rotate(-90 82.3 45.7)">A8</text>
<text x="89.9" y="45.8" transform="rotate(-90 89.9 45.8)">B6</text>
<text x="92.5" y="45.7" transform="rotate(-90 92.5 45.7)">A6</text>
<text x="95" y="45.8" transform="rotate(-90 95 45.8)">B7</text>
<text x="97.5" y="45.7" transform="rotate(-90 97.5 45.7)">A7</text>
<text x="102.6" y="45.8" transform="rotate(-90 102.6 45.8)">B5</text>
<text x="105.2" y="45.7" transform="rotate(-90 105.2 45.7)">A5</text>
<text x="110.2" y="45.7" transform="rotate(-90 110.2 45.7)">A4</text>
<text x="39.3" y="54.4">1</text>
<text x="39.3" y="56.9">2</text>
<text x="39.3" y="59.4">3</text>
<text x="194.1" y="71.8" transform="rotate(-90 194.1 71.8)">2</text>
<text x="149.2" y="74.7">3</text>
<text x="237.4" y="74.7">37</text>
<text x="237.4" y="77.2">36</text>
<text x="149.2" y="82.3">8</text>
<text x="237.4" y="82.3">14</text>
<text x="10.3" y="85.9">B</text>
<text x="148.5" y="89.9">32</text>
<text x="149.2" y="84.8">9</text>
<text x="237.4" y="84.8">13</text>
<text x="237.4" y="89.9">27</text>
<text x="285.3" y="85.9">B</text>
<text x="148.5" y="92.5">33</text>
<text x="148.5" y="95">34</text>
<text x="237.4" y="92.5">39</text>
<text x="237.4" y="95">38</text>
<text x="148.5" y="97.5">35</text>
<text x="237.4" y="97.5">15</text>
<text x="238.1" y="100.1">4</text>
<text x="238.1" y="102.6">5</text>
<text x="238.1" y="105.2">6</text>
<text x="238.1" y="107.7">7</text>
<text x="32.3" y="109">6</text>
<text x="32.3" y="111.5">1</text>
<text x="41.9" y="111.5">11</text>
<text x="76.1" y="110.2">1</text>
<text x="76.1" y="112.8">3</text>
<text x="85" y="110.2">2</text>
<text x="85" y="112.8">4</text>
<text x="237.4" y="110.2">12</text>
<text x="237.4" y="112.8">17</text>
<text x="32.3" y="114">7</text>
<text x="32.3" y="116.6">2</text>
<text x="32.3" y="119.1">8</text>
<text x="41.9" y="116.6">12</text>
<text x="76.1" y="115.3">5</text>
<text x="76.1" y="117.9">7</text>
<text x="85" y="115.3">6</text>
<text x="85" y="117.9">8</text>
<text x="237.4" y="115.3">18</text>
<text x="237.4" y="117.9">19</text>
<text x="32.3" y="121.7">3</text>
<text x="32.3" y="124.2">9</text>
<text x="41.9" y="121.7">13</text>
<text x="75.5" y="122.9">11</text>
<text x="75.5" y="125.5">13</text>
<text x="76.1" y="120.4">9</text>
<text x="84.4" y="120.4">10</text>
<text x="84.4" y="122.9">12</text>
<text x="84.4" y="125.5">14</text>
<text x="237.4" y="120.4">20</text>
<text x="237.4" y="122.9">21</text>
<text x="237.4" y="125.5">22</text>
<text x="31.7" y="129.3">10</text>
<text x="32.3" y="126.7">4</text>
<text x="32.3" y="131.8">5</text>
<text x="41.9" y="126.7">14</text>
<text x="41.9" y="131.8">15</text>
<text x="75.5" y="128">15</text>
<text x="84.4" y="128">16</text>
<text x="237.4" y="128">10</text>
<text x="237.4" y="130.6">11</text>
<text x="10.3" y="135.9">C</text>
<text x="237.4" y="133.1">23</text>
<text x="237.4" y="135.6">31</text>
<text x="285.3" y="135.9">C</text>
<text x="37.8" y="138.5" transform="rotate(-90 37.8 138.5)">0</text>
<text x="148.5" y="140.7">28</text>
<text x="148.5" y="143.3">29</text>
<text x="237.4" y="138.2">26</text>
<text x="237.4" y="140.7">16</text>
<text x="237.4" y="143.3">24</text>
<text x="148.5" y="145.8">30</text>
<text x="237.4" y="145.8">25</text>
<text x="194.1" y="150.6" transform="rotate(-90 194.1 150.6)">1</text>
<text x="22.8" y="161">1</text>
<text x="31.7" y="161">2</text>
<text x="22.8" y="163.6">3</text>
<text x="22.8" y="166.1">5</text>
<text x="31.7" y="163.6">4</text>
<text x="31.7" y="166.1">6</text>
<text x="40.6" y="166">D5</text>
<text x="40.6" y="163.4">D4</text>
<text x="22.8" y="168.7">7</text>
<text x="22.8" y="171.2">9</text>
<text x="31.1" y="171.2">10</text>
<text x="31.7" y="168.7">8</text>
<text x="40.6" y="171.1">D6</text>
<text x="10.3" y="185.9">D</text>
<text x="285.3" y="185.9">D</text>
<text x="35" y="199.9">1</text>
<text x="85" y="199.9">2</text>
<text x="135" y="199.9">3</text>
<text x="185" y="199.9">4</text>
<text x="235" y="199.9">5</text>
<text x="285" y="199.9">6</text>
</g>
<g font-size="1.8" fill="#0000c2">
<text x="147.3" y="16.9">Spannungsversorgung</text>
<text x="227.5" y="16.9">OSD Keypad</text>
<text x="39.9" y="19.4">USB</text>
<text x="49.7" y="23">USB-B</text>
<text x="56.1" y="20.9">BUCHSE</text>
<text x="57.5" y="23">ODER USB-C</text>
<text x="59.5" y="25">!</text>
<text x="31.9" y="97.4">VGA Ausgabe</text>
<text x="74.3" y="99.9">IDC</text>
<text x="75.1" y="97.9">VGA Ausgabe</text>
<text x="78.7" y="99.9">Connector</text>
<text x="23.9" y="147.7">VIDEO Eingang</text>
<text x="123.7" y="162.9">Debugging</text>
</g>
<g font-size="1.8" fill="#008484">
<text x="269.2" y="17.4">H1001</text>
<text x="80" y="21.2">USB_C_Receptacle_USB2.0_16P</text>
<text x="135.1" y="20.9">+5V</text>
<text x="179.9" y="20.9">+3.3V</text>
<text x="269.2" y="19.9">MountingHole</text>
<text x="31.5" y="27.5">Shield</text>
<text x="46.5" y="28.9">J3</text>
<text x="78.5" y="25">SHIELD</text>
<text x="146.3" y="29">LM1117MP-3.3</text>
<text x="152.3" y="26.6">U1</text>
<text x="269.2" y="25.1">H1002</text>
<text x="269.2" y="27.5">MountingHole</text>
<text x="19.6" y="34.2">GND</text>
<text x="31.5" y="30.1">GND</text>
<text x="36.4" y="33.3" transform="rotate(-90 36.4 33.3)">D-</text>
<text x="39" y="33.3" transform="rotate(-90 39 33.3)">D+</text>
<text x="44" y="33.3" transform="rotate(-90 44 33.3)">VBUS</text>
<text x="46.5" y="31.3">USB_B</text>
<text x="78.5" y="32.6">GND</text>
<text x="113.8" y="31.4">J6</text>
<text x="149.1" y="32.6">VI</text>
<text x="155.6" y="32.6">VO</text>
<text x="185.8" y="33">D1</text>
<text x="185.8" y="35.4">POWER</text>
<text x="232.5" y="30.3">J4</text>
<text x="249.6" y="35.2">+3.3V</text>
<text x="269.2" y="32.7">H1003</text>
<text x="269.2" y="35.1">MountingHole</text>
<text x="44.6" y="41">Jumper_3_Open</text>
<text x="50.2" y="38.5">JP2</text>
<text x="70.4" y="36.7">GND</text>
<text x="80.9" y="40.9" transform="rotate(-90 80.9 40.9)">SBU2</text>
<text x="83.4" y="40.9" transform="rotate(-90 83.4 40.9)">SBU1</text>
<text x="91" y="40.9" transform="rotate(-90 91 40.9)">D+</text>
<text x="93.6" y="40.9" transform="rotate(-90 93.6 40.9)">D+</text>
<text x="96.1" y="40.9" transform="rotate(-90 96.1 40.9)">D-</text>
<text x="98.7" y="40.9" transform="rotate(-90 98.7 40.9)">D-</text>
<text x="103.7" y="40.9" transform="rotate(-90 103.7 40.9)">CC2</text>
<text x="106.3" y="40.9" transform="rotate(-90 106.3 40.9)">CC1</text>
<text x="111.4" y="40.9" transform="rotate(-90 111.4 40.9)">VBUS</text>
<text x="140.1" y="38.1">C2</text>
<text x="154.5" y="36.3" transform="rotate(-90 154.5 36.3)">GND</text>
<text x="169.3" y="39">C1</text>
<text x="225.7" y="40.9" transform="rotate(-90 225.7 40.9)">GND</text>
<text x="230" y="39.7">KEYPAD</text>
<text x="269.2" y="40.3">H1004</text>
<text x="156.2" y="46.3">GND</text>
<text x="174.6" y="44">330</text>
<text x="175.2" y="46.3">R2</text>
<text x="269.2" y="42.7">MountingHole</text>
<text x="33.2" y="53.7">USB-VIN</text>
<text x="35.6" y="51.3">JP3</text>
<text x="263.8" y="53.6" transform="rotate(-90 263.8 53.6)">GND</text>
<text x="65.5" y="58">PWR_FLAG</text>
<text x="191.4" y="60.2">+3.3V</text>
<text x="137.8" y="71.2">10K</text>
<text x="39.9" y="76.1">GND</text>
<text x="63.2" y="73.5">+5V</text>
<text x="126.8" y="73.3">+3.3V</text>
<text x="138.4" y="73.3">R1</text>
<text x="152.1" y="75.8">EN</text>
<text x="163.6" y="75.3">ESP32-S3-WROOM-1</text>
<text x="195.2" y="77.1" transform="rotate(-90 195.2 77.1)">3V3</text>
<text x="211.4" y="75.8">U0TXD/GPIO43/CLK_OUT1</text>
<text x="140.3" y="83.4">R10</text>
<text x="152.1" y="83.4">GPIO15/U0RTS/ADC2_CH4/XTAL_32K_P</text>
<text x="191.5" y="83.4">GPIO20/U1CTS/ADC2_CH9/CLK_OUT1/USB_D+</text>
<text x="211.1" y="78.3">U0RXD/GPIO44/CLK_OUT2</text>
<text x="134.5" y="86">1K</text>
<text x="140.9" y="86">R9</text>
<text x="152.1" y="86">GPIO16/U0CTS/ADC2_CH5/XTAL_32K_N</text>
<text x="191.5" y="86">GPIO19/U1RTS/ADC2_CH8/CLK_OUT2/USB_D-</text>
<text x="152.1" y="91">MTCK/GPIO39/CLK_OUT3/SUBSPICS1</text>
<text x="152.1" y="93.6">MTDO/GPIO40/CLK_OUT2</text>
<text x="210.9" y="93.6">GPIO1/TOUCH1/ADC1_CH0</text>
<text x="224.4" y="91">GPIO0/BOOT</text>
<text x="36.9" y="100.9">J2</text>
<text x="135.2" y="98.7">330</text>
<text x="135.8" y="100.9">R4</text>
<text x="152.1" y="96.1">MTDI/GPIO41/CLK_OUT1</text>
<text x="152.1" y="98.7">MTMS/GPIO42</text>
<text x="193" y="101.4">U2</text>
<text x="210.9" y="96.1">GPIO2/TOUCH2/ADC1_CH1</text>
<text x="210.9" y="98.7">GPIO3/TOUCH3/ADC1_CH2</text>
<text x="210.9" y="101.2">GPIO4/TOUCH4/ADC1_CH3</text>
<text x="250.1" y="101.2">R5</text>
<text x="256.5" y="101.2">1K</text>
<text x="262.5" y="96.8" transform="rotate(-90 262.5 96.8)">GND</text>
<text x="34.5" y="103.3">VGAOUT</text>
<text x="80.1" y="105.9">J5</text>
<text x="210.9" y="103.7">GPIO5/TOUCH5/ADC1_CH4</text>
<text x="210.9" y="106.3">GPIO6/TOUCH6/ADC1_CH5</text>
<text x="250.1" y="103.7">R6</text>
<text x="250.1" y="106.3">R7</text>
<text x="255.9" y="103.7">470</text>
<text x="256.5" y="106.3">1K</text>
<text x="74.4" y="108.4">IDC16_VGAOUT</text>
<text x="191.9" y="113.9">GPIO9/TOUCH9/ADC1_CH8/FSPIHD/SUBSPIHD</text>
<text x="199" y="111.4">GPIO8/TOUCH8/ADC1_CH7/SUBSPICS1</text>
<text x="210.9" y="108.8">GPIO7/TOUCH7/ADC1_CH6</text>
<text x="250.1" y="108.8">R8</text>
<text x="255.9" y="108.8">470</text>
<text x="178.7" y="116.4">GPIO10/TOUCH10/ADC1_CH9/FSPICS0/FSPIIO4/SUBSPICS0</text>
<text x="183.5" y="119">GPIO11/TOUCH11/ADC2_CH0/FSPID/FSPIIO5/SUBSPID</text>
<text x="178.9" y="121.5">GPIO12/TOUCH12/ADC2_CH1/FSPICLK/FSPIIO6/SUBSPICLK</text>
<text x="183.4" y="124.1">GPIO13/TOUCH13/ADC2_CH2/FSPIQ/FSPIIO7/SUBSPIQ</text>
<text x="180" y="126.6">GPIO14/TOUCH14/ADC2_CH3/FSPIWP/FSPIDQS/SUBSPIWP</text>
<text x="200.1" y="131.7">GPIO18/U1RXD/ADC2_CH7/CLK_OUT3</text>
<text x="211.1" y="129.1">GPIO17/U1TXD/ADC2_CH6</text>
<text x="24.6" y="137.1">GND</text>
<text x="79.2" y="137.1">GND</text>
<text x="210.2" y="136.8">GPIO38/FSPIWP/SUBSPIWP</text>
<text x="229.4" y="134.2">GPIO21</text>
<text x="152.1" y="141.8">SPIIO6/GPIO35/FSPID/SUBSPID</text>
<text x="229.4" y="139.3">GPIO45</text>
<text x="229.4" y="141.8">GPIO46</text>
<text x="243" y="140.8">R3</text>
<text x="247" y="141.8">330</text>
<text x="152.1" y="144.4">SPIIO7/GPIO36/FSPICLK/SUBSPICLK</text>
<text x="152.1" y="146.9">SPIDQS/GPIO37/FSPIQ/SUBSPIQ</text>
<text x="195.2" y="147.6" transform="rotate(-90 195.2 147.6)">GND</text>
<text x="200" y="146.9">GPIO48/SPICLK_N/SUBSPICLK_N_DIFF</text>
<text x="200.1" y="144.4">GPIO47/SPICLK_P/SUBSPICLK_P_DIFF</text>
<text x="20.4" y="159.2">IDC10_VIDEO_IN</text>
<text x="26.7" y="156.7">J1</text>
<text x="40.9" y="160.1">SD103BW</text>
<text x="79.3" y="157.6">R11</text>
<text x="79.4" y="159.6">330</text>
<text x="192.3" y="158.7">GND</text>
<text x="79.3" y="167.7">R13</text>
<text x="79.3" y="162.7">R12</text>
<text x="79.4" y="164.7">330</text>
<text x="40.7" y="173.6">SD103BW</text>
<text x="79.4" y="169.8">330</text>
<text x="92.6" y="171.9" transform="rotate(-90 92.6 171.9)">+3.3V</text>
<text x="32.4" y="183.7">+3.3V</text>
<text x="58.9" y="181.5">GND</text>
<text x="133.8" y="184">GND</text>
</g>
<g font-size="1.8">
<text x="212.1" y="23.8">K_RIGHT</text>
<text x="247.4" y="23.8">K_DOWN</text>
<text x="212.1" y="28.9">L_SYNC</text>
<text x="212.1" y="26.3">K_LEFT</text>
<text x="248.8" y="28.9">L_STAT</text>
<text x="250.2" y="26.3">K_UP</text>
<text x="251.6" y="31.4">RST</text>
<text x="43.2" y="37.8">VBUS</text>
<text x="35.2" y="44.5" transform="rotate(-90 35.2 44.5)">USB_DN 2</text>
<text x="37.8" y="44.5" transform="rotate(-90 37.8 44.5)">USB_DP 3</text>
<text x="62.1" y="42.8">5V_VID</text>
<text x="110.5" y="50.5">VBUS</text>
<text x="44.4" y="59.3">5V_VID</text>
<text x="89.8" y="54.6" transform="rotate(-90 89.8 54.6)">USB_DP</text>
<text x="97.4" y="54.6" transform="rotate(-90 97.4 54.6)">USB_DN</text>
<text x="129.5" y="83.5">RED 470</text>
<text x="241.4" y="82.2">USB_DP</text>
<text x="133.3" y="89.8">K_UP</text>
<text x="146" y="84.7">R1</text>
<text x="241.3" y="84.7">USB_DN</text>
<text x="133.3" y="92.4">K_DOWN</text>
<text x="133.3" y="94.9">K_RIGHT</text>
<text x="125.6" y="97.4">L_STAT</text>
<text x="242.6" y="100">B1</text>
<text x="263" y="101.3">BLUE</text>
<text x="242.6" y="102.5">B2</text>
<text x="242.6" y="105.1">G1</text>
<text x="242.6" y="107.6">G2</text>
<text x="261.6" y="106.3">GREEN</text>
<text x="17.8" y="111.4">RED</text>
<text x="66" y="110.1">RED</text>
<text x="66" y="112.7">BLUE</text>
<text x="90.1" y="110.1">GREEN</text>
<text x="17.8" y="116.5">GREEN</text>
<text x="244.4" y="117.8">TP_11</text>
<text x="17.8" y="121.6">BLUE</text>
<text x="46.9" y="121.6">HSYNC</text>
<text x="67.3" y="125.4">HSYNC</text>
<text x="90.3" y="125.4">VSYNC</text>
<text x="243.2" y="125.4">TP_CPY</text>
<text x="243.7" y="122.8">TP_SPI</text>
<text x="244.4" y="120.3">TP_12</text>
<text x="47.1" y="126.7">VSYNC</text>
<text x="247.6" y="130.5">HSYNC</text>
<text x="247.8" y="127.9">VSYNC</text>
<text x="252.4" y="135.5">K_LEFT</text>
<text x="252.7" y="138.1">BSYNC</text>
<text x="253.4" y="143.2">VIDEO</text>
<text x="259.1" y="140.6">L_SYNC</text>
<text x="252.3" y="145.7">INTENS</text>
<text x="38" y="152.1">5V_VID</text>
<text x="68.6" y="158.4">VIDEO</text>
<text x="51.6" y="166">INTENS</text>
<text x="52.8" y="163.5">VIDEO</text>
<text x="68.6" y="163.5">INTENS</text>
<text x="52" y="171.1">BSYNC</text>
<text x="68.6" y="168.6">BSYNC</text>
<text x="114.3" y="171.1">TP_SPI</text>
<text x="114.3" y="173.6">TP_11</text>
<text x="137.7" y="171.1">TP_CPY</text>
<text x="139" y="173.6">TP_12</text>
<text x="114.3" y="178.7">BSYNC</text>
<text x="114.3" y="176.2">INTENS</text>
<text x="139.1" y="176.2">VIDEO</text>
</g>
<g font-size="1.8" fill="#a1a1a1">
<text x="33.8" y="65.1">EXT-5V</text>
<text x="36.3" y="62.7">J8</text>
<text x="39.3" y="65.8">1</text>
<text x="39.3" y="68.3">2</text>
<text x="252" y="89.9">1</text>
<text x="253.9" y="88.7">PROG</text>
<text x="254.7" y="86.3">JP1</text>
<text x="259.6" y="89.9">2</text>
<text x="118.5" y="95.7">LED</text>
<text x="119" y="93.2">D2</text>
<text x="269" y="144.8">LED</text>
<text x="269.5" y="147.2">D3</text>
<text x="128.3" y="166.9">J7</text>
<text x="124.4" y="171.2">1</text>
<text x="124.4" y="173.7">3</text>
<text x="127.5" y="169.3">DBG</text>
<text x="133.3" y="171.2">2</text>
<text x="133.3" y="173.7">4</text>
<text x="124.4" y="176.3">5</text>
<text x="124.4" y="178.8">7</text>
<text x="133.3" y="176.3">6</text>
<text x="133.3" y="178.8">8</text>
</g>
<g font-size="1.8" fill="#008400">
<text x="144.8" y="75.9">RST</text>
<text x="146" y="82.2">R2</text>
</g>
<text font-size="1.8" fill="#840084" x="152.8" y="116.4">ESP32S3WRM1N8R8</text>
</svg>
